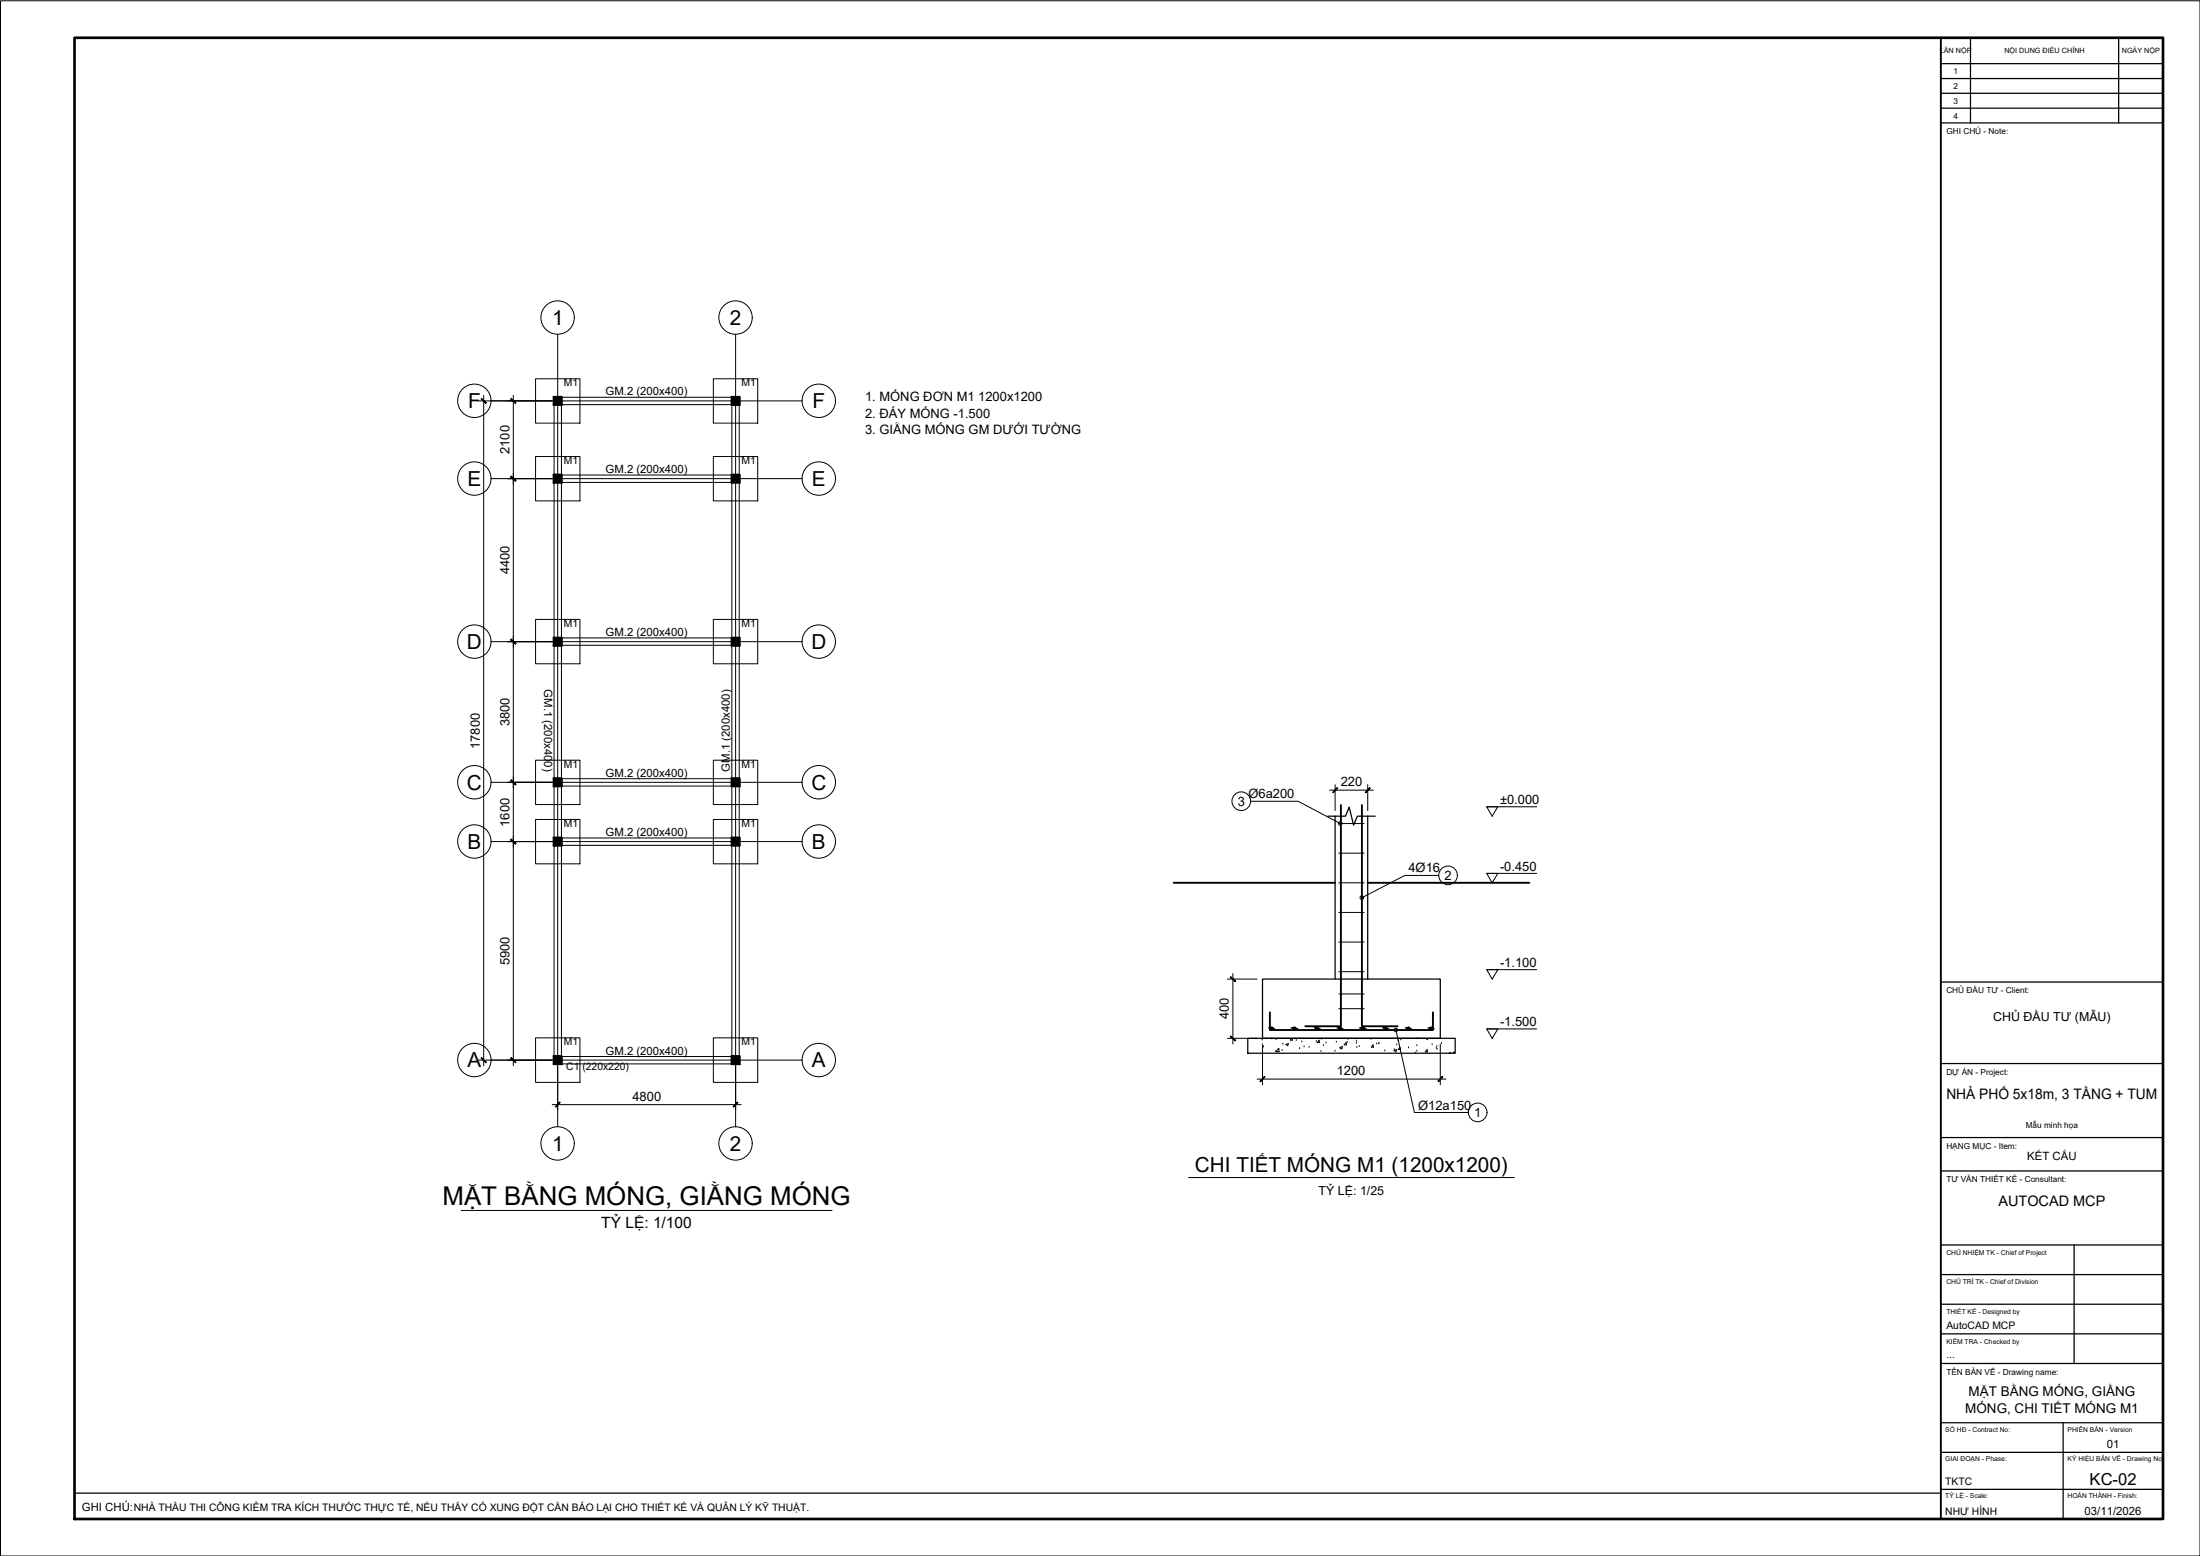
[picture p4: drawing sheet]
<svg xmlns="http://www.w3.org/2000/svg" width="594mm" height="420mm" viewBox="0 0 594 420" stroke-linecap="round" stroke-linejoin="round" font-family="sans-serif">
<!-- layer: S-BEAM -->
<g fill="none" stroke="#000" stroke-width=".27">
<path d="M144.6 102.3h12v12h-12zM149.6 108.2v178.1M150.6 107.3h48M150.6 109.3h48M151.6 108.2v178.1M192.6 102.3h12v12h-12zM197.6 108.2v178.1M199.6 108.2v178.1M144.6 123.3h12v12h-12zM150.6 130.3h48M150.6 128.3h48M192.6 123.3h12v12h-12z"/>
<path d="M144.6 167.3h12v11.9h-12zM150.6 174.2h48M150.6 172.3h48M192.6 167.3h12v11.9h-12zM144.6 205.3h12v12h-12zM150.6 212.3h48M150.6 210.3h48M192.6 205.3h12v12h-12zM144.6 221.3h12v12h-12zM150.6 228.3h48M150.6 226.3h48M192.6 221.3h12v12h-12z"/>
<path d="M144.6 280.2h12v12.1h-12zM150.6 287.3h48M150.6 285.3h48M192.6 280.2h12v12.1h-12z"/>
</g>
<!-- layer: S-COLS -->
<path d="M149.5 107.1h2.2v2.2h-2.2zM197.5 107.1h2.2v2.2h-2.2zM149.5 128.1h2.2v2.2h-2.2zM197.5 128.1h2.2v2.2h-2.2zM149.5 172.2h2.2v2.2h-2.2zM197.5 172.2h2.2v2.2h-2.2zM149.5 210.1h2.2v2.2h-2.2zM197.5 210.1h2.2v2.2h-2.2zM149.5 226.1h2.2v2.2h-2.2zM197.5 226.1h2.2v2.2h-2.2zM149.5 285.2h2.2v2.2h-2.2zM197.5 285.2h2.2v2.2h-2.2z" fill="none" stroke="#000" stroke-width=".51"/>
<!-- layer: S-COLS-PATT -->
<g fill="#000" stroke="#000" stroke-width=".27">
<path d="M149.5 107.1l2.2 2.2v-2.2zM149.5 107.1l2.2 2.2h-2.2z"/>
<path d="M197.5 107.1l2.2 2.2v-2.2zM197.5 107.1l2.2 2.2h-2.2z"/>
<path d="M149.5 128.1l2.2 2.2v-2.2zM149.5 128.1l2.2 2.2h-2.2z"/>
<path d="M197.5 128.1l2.2 2.2v-2.2zM197.5 128.1l2.2 2.2h-2.2z"/>
<path d="M149.5 172.2l2.2 2.2v-2.2zM149.5 172.2l2.2 2.2h-2.2z"/>
<path d="M197.5 172.2l2.2 2.2v-2.2zM197.5 172.2l2.2 2.2h-2.2z"/>
<path d="M149.5 210.1l2.2 2.2v-2.2zM149.5 210.1l2.2 2.2h-2.2z"/>
<path d="M197.5 210.1l2.2 2.2v-2.2zM197.5 210.1l2.2 2.2h-2.2z"/>
<path d="M149.5 226.1l2.2 2.2v-2.2zM149.5 226.1l2.2 2.2h-2.2z"/>
<path d="M197.5 226.1l2.2 2.2v-2.2zM197.5 226.1l2.2 2.2h-2.2z"/>
<path d="M149.5 285.2l2.2 2.2v-2.2zM149.5 285.2l2.2 2.2h-2.2z"/>
<path d="M197.5 285.2l2.2 2.2v-2.2zM197.5 285.2l2.2 2.2h-2.2z"/>
</g>
<!-- layer: S-GRID -->
<path d="M150.6 90.3v213.9M198.6 90.3v213.9M132.6 108.2h84M132.6 129.2h84M132.6 173.3h84M132.6 211.2h84M132.6 227.2h84M132.6 286.3h84" fill="none" stroke="#000" stroke-width=".27"/>
<!-- layer: S-GRID-IDEN -->
<g fill="none" stroke="#000" stroke-width=".27">
<circle cx="150.6" cy="85.7" r="4.5"/>
<circle cx="198.6" cy="85.7" r="4.5"/>
<circle cx="128.1" cy="108.2" r="4.5"/>
<circle cx="221.1" cy="108.2" r="4.5"/>
<circle cx="128.1" cy="129.2" r="4.5"/>
<circle cx="221.1" cy="129.2" r="4.5"/>
<circle cx="128.1" cy="173.2" r="4.5"/>
<circle cx="221.1" cy="173.2" r="4.5"/>
<circle cx="128.1" cy="211.2" r="4.5"/>
<circle cx="221.1" cy="211.2" r="4.5"/>
<circle cx="128.1" cy="227.2" r="4.5"/>
<circle cx="221.1" cy="227.2" r="4.5"/>
<circle cx="128.1" cy="286.2" r="4.5"/>
<circle cx="221.1" cy="286.2" r="4.5"/>
<circle cx="150.6" cy="308.8" r="4.5"/>
<circle cx="198.6" cy="308.8" r="4.5"/>
</g>
<!-- layer: S-ANNO-DIMS -->
<g fill="none" stroke="#000" stroke-width=".27">
<path d="M129.1 108.2h20M130.6 106.8v181M138.6 106.8v181M137.1 129.2h12M137.1 173.3h12M137.1 211.2h12M359 213.4h11.9M360.5 211.9v7M369.3 211.9v7M137.1 227.2h12M331.4 264.4h8M332.9 262.9v19"/>
<path d="M129.1 286.3h20M149.1 298.3h51M150.6 287.8v12M198.6 287.8v12M331.4 280.4h8M339.4 291.4h51.1M340.9 281.9v11M388.9 281.9v11"/>
</g>
<!-- layer: 0 -->
<g fill="#000" stroke="#000" stroke-width=".27">
<path d="M129.9 107.7l1.3 1.2 .1-.1zM129.9 107.7l.2-.1 1.2 1.2z"/>
<path d="M137.9 107.7l1.3 1.2 .1-.1zM137.9 107.7l.2-.1 1.2 1.2z"/>
<path d="M138.1 128.6l-.2 .1 1.4 1.1zM137.9 128.7l1.4 1.1-.1 .1z"/>
<path d="M137.9 128.7l1.3 1.2 .1-.1zM137.9 128.7l.2-.1 1.2 1.2z"/>
<path d="M138.1 172.6l-.2 .1 1.4 1.1zM137.9 172.7l1.4 1.1-.1 .1z"/>
<path d="M137.9 172.7l1.3 1.2 .1-.1zM138.1 172.6l1.2 1.2-1.4-1.1z"/>
<path d="M138.1 210.6l-.2 .1 1.4 1.1zM137.9 210.7l1.4 1.1-.1 .1z"/>
<path d="M137.9 210.7l1.3 1.2 .1-.1zM137.9 210.7l.2-.1 1.2 1.2z"/>
<path d="M361.1 212.7l-1.1 1.3 1.2-1.1zM359.9 213.9l1.2-1.2-1.1 1.3z"/>
<path d="M368.7 213.9l.1 .1 1.1-1.3zM369.9 212.7l.1 .2-1.2 1.1z"/>
<path d="M138.1 226.6l-.2 .1 1.4 1.1zM137.9 226.7l1.4 1.1-.1 .1z"/>
<path d="M137.9 226.7l1.3 1.2 .1-.1zM138.1 226.6l1.2 1.2-1.4-1.1z"/>
<path d="M332.4 279.7l-.2 .2 1.4 1zM332.2 279.9l1.4 1-.1 .2z"/>
<path d="M332.2 263.9l1.3 1.1 .1-.1zM332.2 263.9l.2-.2 1.2 1.2z"/>
<path d="M129.9 285.7l1.4 1.1-1.2-1.2zM129.9 285.7l1.4 1.1-.1 .1z"/>
<path d="M138.1 285.6l-.2 .1 1.4 1.1zM137.9 285.7l1.4 1.1-.1 .1z"/>
<path d="M151.1 297.6l-1 1.3 1.2-1.2zM151.1 297.6l-1 1.3-.1-.1z"/>
<path d="M199.2 297.6l-1.2 1.2 .1 .1zM199.2 297.6l.1 .1-1.2 1.2z"/>
<path d="M341.5 290.7l-1.1 1.4 1.2-1.3zM341.5 290.7l-1.1 1.4-.2-.2z"/>
<path d="M389.5 290.7l-1.2 1.2 .1 .2zM389.5 290.7l.1 .1-1.2 1.3z"/>
</g>
<!-- layer: S-ANNO-TEXT -->
<g fill="none" stroke="#000" stroke-width=".27">
<path d="M337.7 216.4h12.8l11.4 6M388.5 236.4h-9.1l-11.6 6M377 278.1l4.9 22.3h14.7M320.9 318h88M124.6 326.9h100.1"/>
<circle cx="335.2" cy="216.3" r="2.52"/>
<circle cx="361.9" cy="222.4" r=".49"/>
<circle cx="391" cy="236.4" r="2.52"/>
<circle cx="367.7" cy="242.4" r=".49"/>
<circle cx="376.9" cy="278.1" r=".49"/>
<circle cx="399" cy="300.4" r="2.52"/>
</g>
<!-- layer: S-CONC -->
<path d="M358.5 220.4h4.8l1-2.4 1.2 4.8 1-2.4h4.9M360.5 220.4v44M369.3 220.4v44M340.9 264.4h48v16h-48zM336.9 280.4h56.1v4h-56.1z" fill="none" stroke="#000" stroke-width=".34"/>
<!-- layer: S-CONC-PATT -->
<g fill="none" stroke="#000" stroke-width=".27">
<path d="M339.2 280.5h.1M340.8 280.8h.1M341.2 282.7h.1M343.4 280.5h.1M344.6 284h.1M344.6 280.8h.1M345.3 283.1l.1 1-.9-.2zM346.2 283.7h.1M346.4 282h.1M347.2 282l.7-.2-.2 .6zM348.8 280.4l-.4 .4 .6 .1-.1-.5M350 281h.1"/>
<path d="M351 283.2h.1M351.6 281.3h.1M352.1 282.7h.1M353.5 282.8h.1M355.4 281.2h.1M356.2 280.9l.1 .6h-.6zM356.7 283.9h.1M356.8 280.6h.1M357.3 282.3h.1M358.1 281.6h.1M360.5 283.8h.1M360.9 281.4h.1"/>
<path d="M361.8 282.8l.7-.2-.2 .6zM361.9 283.3h.1M363.5 281.5l.1 .7-.6-.1zM363.8 281.5h.1M364 280.6h.1M366.3 281.7h.1M366.3 281.1h.1M366.4 282.8h.1M367 282.6h.1M370.2 280.6h.1M370.8 282.2l.1 .6-.6-.1zM371.7 281.9h.1"/>
<path d="M372.3 281.8h.1M373.9 283.8h.1M376.5 283.5h.1M377.1 283.4l-.1 .6-.6-.3 .8-.3M377.2 282.2h.1M377.5 281.1h.1M378.1 282.8l.1 .6h-.6zM378.3 280.8h.1M380.3 283h.1M382.2 284.4h.1M382.6 283.8h.1M382.6 282.4h.1"/>
<path d="M382.7 280.5h.1M385 280.4l.5 .3 .1-.3M385.4 283.4l.1 .7-.6-.1zM386.7 282.1h.1M387.8 283.1h.1M388 282.6h.1M388.1 283.3h.1M389.3 281.8h.1M391.3 284.4l.5-.2-.1 .2M392.4 284.4l.3-.3v.3"/>
</g>
<!-- layer: S-REBR -->
<g fill="none" stroke="#000" stroke-width=".51">
<path d="M362.1 217.4v59.7h-9.6M367.8 217.4v59.7h9.6M342.9 273.3v4.8h44v-4.8"/>
<circle cx="343.4" cy="277.6" r=".23"/>
<circle cx="349.5" cy="277.6" r=".23"/>
<circle cx="355.7" cy="277.6" r=".23"/>
<circle cx="361.9" cy="277.6" r=".23"/>
<circle cx="368" cy="277.6" r=".23"/>
<circle cx="374.1" cy="277.6" r=".23"/>
<circle cx="380.3" cy="277.6" r=".23"/>
<circle cx="386.5" cy="277.6" r=".23"/>
</g>
<g fill="#000" stroke="#000" stroke-width=".27">
<path d="M343.3 277.5h.3zM343.2 277.5h.4z"/>
<path d="M343.2 277.5l.4 .2zM343.2 277.5l.4 .2z"/>
<path d="M343.2 277.8h.4zM343.2 277.8l.3 .1z"/>
<path d="M343.2 277.7h.4zM343.2 277.7l.4 .1z"/>
<path d="M349.5 277.5h.3zM349.3 277.5h.5z"/>
<path d="M349.3 277.5l.5 .2zM349.3 277.5l.5 .2z"/>
<path d="M349.3 277.8h.5zM349.3 277.8l.3 .1z"/>
<path d="M349.3 277.7h.5zM349.3 277.7l.5 .1z"/>
<path d="M355.7 277.5h.2zM355.5 277.5h.4z"/>
<path d="M355.5 277.5l.5 .2zM355.5 277.5l.5 .2z"/>
<path d="M355.5 277.8h.4zM355.5 277.8l.3 .1z"/>
<path d="M355.5 277.7h.5zM355.5 277.7l.4 .1z"/>
<path d="M361.8 277.5h.2zM361.7 277.5h.3z"/>
<path d="M361.7 277.5l.4 .2zM361.7 277.5l.4 .2z"/>
<path d="M361.7 277.8h.3zM361.7 277.8l.2 .1z"/>
<path d="M361.6 277.7h.5zM361.6 277.7l.4 .1z"/>
<path d="M367.9 277.5h.3zM367.8 277.5h.4z"/>
<path d="M367.8 277.5l.5 .2zM367.8 277.5l.5 .2z"/>
<path d="M367.8 277.8h.4zM367.8 277.8l.3 .1z"/>
<path d="M367.8 277.7h.5zM367.8 277.7l.4 .1z"/>
<path d="M374.1 277.5h.3zM374.1 277.5h.3z"/>
<path d="M374 277.5l.4 .2zM374 277.5l.4 .2z"/>
<path d="M374 277.8h.4zM374 277.8l.2 .1z"/>
<path d="M373.9 277.7h.5zM373.9 277.7l.5 .1z"/>
<path d="M380.3 277.5h.2zM380.1 277.5h.4z"/>
<path d="M380.1 277.5l.4 .2zM380.1 277.5l.4 .2z"/>
<path d="M380.1 277.8h.4zM380.1 277.8l.3 .1z"/>
<path d="M380.1 277.7h.4zM380.1 277.7l.4 .1z"/>
<path d="M386.4 277.5h.2zM386.3 277.5h.3z"/>
<path d="M386.3 277.5l.4 .2zM386.3 277.5l.4 .2z"/>
<path d="M386.3 277.8h.3zM386.3 277.8l.3 .1z"/>
<path d="M386.2 277.7h.5zM386.2 277.7l.4 .1z"/>
</g>
<!-- layer: S-REBR-STIR -->
<path d="M361.5 238.4h6.9M361.5 230.4h6.9M361.5 222.4h6.9M361.5 254.4h6.9M361.5 246.4h6.9M361.5 268.4h6.9M361.5 272.4h6.9M361.5 262.4h6.9" fill="none" stroke="#000" stroke-width=".27"/>
<!-- layer: A-ELEV-OTLN -->
<path d="M316.9 238.4h43.6M369.3 238.4h43.7" fill="none" stroke="#000" stroke-width=".51"/>
<!-- layer: S-ANNO-SYMB -->
<path d="M401.5 217.8h3l-1.6 2.6zM401.5 217.8h13.5M401.5 235.8h3l-1.6 2.6zM401.5 235.8h13.5M401.5 277.8h3l-1.6 2.6zM401.5 261.8h3l-1.6 2.6zM401.5 277.8h13.5M401.5 261.8h13.5" fill="none" stroke="#000" stroke-width=".27"/>
<!-- layer: A-ANNO-TTLB -->
<path d="M.1 .2h594v420h-594z" fill="none" stroke="#000" stroke-width=".27"/>
<path d="M20.1 10.2h564v400h-564z" fill="none" stroke="#000" stroke-width=".72"/>
<path d="M524.1 10.2v400" fill="none" stroke="#000" stroke-width=".51"/>
<g fill="none" stroke="#000" stroke-width=".34">
<path d="M524.1 17.2h60M532.1 10.2v23M572.1 10.2v23M524.1 33.2h60M524.1 21.2h60M524.1 25.2h60M524.1 29.2h60M524.1 265.2h60M524.1 287.2h60M524.1 307.2h60M524.1 316.2h60M524.1 336.2h60"/>
<path d="M560.1 336.2v32M524.1 344.2h60M524.1 352.2h60M524.1 368.2h60M524.1 360.2h60M524.1 384.2h60M524.1 392.2h60M557.1 384.2v26M20.1 403.2h504M524.1 402.2h60"/>
</g>
<text font-size="7" x="119.5" y="325.2">MẶT BẰNG MÓNG, GIẰNG MÓNG</text>
<g font-size="5.6">
<text x="149.1" y="87.8">1</text>
<text x="197.1" y="87.8">2</text>
<text x="126.4" y="110.3">F</text>
<text x="219.4" y="110.3">F</text>
<text x="126.3" y="131.3">E</text>
<text x="219.3" y="131.3">E</text>
<text x="126.1" y="175.3">D</text>
<text x="219.1" y="175.3">D</text>
<text x="126.1" y="213.3">C</text>
<text x="219.1" y="213.3">C</text>
<text x="126.3" y="229.3">B</text>
<text x="219.3" y="229.3">B</text>
<text x="126.3" y="288.2">A</text>
<text x="219.3" y="288.2">A</text>
<text x="149.1" y="310.8">1</text>
<text x="197.1" y="310.8">2</text>
<text x="322.7" y="316.4">CHI TIẾT MÓNG M1 (1200x1200)</text>
</g>
<text font-size="4.5" x="564.3" y="401">KC-02</text>
<text font-size="4.2" x="162.4" y="331.5">TỶ LỆ: 1/100</text>
<g font-size="3.9">
<text x="525.6" y="296.7">NHÀ PHỐ 5x18m, 3 TẦNG + TUM</text>
<text x="539.6" y="325.7">AUTOCAD MCP</text>
</g>
<g font-size="3.6">
<text x="531.6" y="377">MẶT BẰNG MÓNG, GIẰNG</text>
<text x="530.7" y="381.6">MÓNG, CHI TIẾT MÓNG M1</text>
</g>
<g font-size="3.5">
<text x="233.6" y="108.2">1. MÓNG ĐƠN M1 1200x1200</text>
<text x="233.6" y="112.8">2. ĐÁY MÓNG -1.500</text>
<text x="233.6" y="117.3">3. GIẰNG MÓNG GM DƯỚI TƯỜNG</text>
<text x="137.6" y="122.6" transform="rotate(-90 137.6 122.6)">2100</text>
<text x="137.6" y="155.1" transform="rotate(-90 137.6 155.1)">4400</text>
<text x="137.6" y="196.1" transform="rotate(-90 137.6 196.1)">3800</text>
<text x="129.6" y="202.2" transform="rotate(-90 129.6 202.2)">17800</text>
<text x="337.1" y="215.6">Ø6a200</text>
<text x="362" y="212.3">220</text>
<text x="334.2" y="217.6">3</text>
<text x="405.1" y="217.1">±0.000</text>
<text x="137.6" y="223.3" transform="rotate(-90 137.6 223.3)">1600</text>
<text x="380.3" y="235.6">4Ø16</text>
<text x="390.1" y="237.6">2</text>
<text x="405.1" y="235.1">-0.450</text>
<text x="137.6" y="260.6" transform="rotate(-90 137.6 260.6)">5900</text>
<text x="405.1" y="261.1">-1.100</text>
<text x="331.9" y="275.3" transform="rotate(-90 331.9 275.3)">400</text>
<text x="405.1" y="277.1">-1.500</text>
<text x="360.9" y="290.3">1200</text>
<text x="170.8" y="297.2">4800</text>
<text x="383" y="299.6">Ø12a150</text>
<text x="398.1" y="301.6">1</text>
</g>
<g font-size="3.4">
<text x="538.2" y="275.7">CHỦ ĐẦU TƯ (MẪU)</text>
<text x="356.1" y="322.6">TỶ LỆ: 1/25</text>
</g>
<g font-size="3.1">
<text x="163.5" y="106.8">GM.2 (200x400)</text>
<text x="163.5" y="127.8">GM.2 (200x400)</text>
<text x="163.5" y="171.7">GM.2 (200x400)</text>
<text x="146.9" y="186.1" transform="rotate(90 146.9 186.1)">GM.1 (200x400)</text>
<text x="163.5" y="209.8">GM.2 (200x400)</text>
<text x="197.1" y="208.4" transform="rotate(-90 197.1 208.4)">GM.1 (200x400)</text>
<text x="163.5" y="225.8">GM.2 (200x400)</text>
<text x="163.5" y="284.8">GM.2 (200x400)</text>
<text x="547.4" y="313.2">KẾT CẤU</text>
<text x="568.9" y="391">01</text>
<text x="22.1" y="407.9">GHI CHÚ:NHÀ THẦU THI CÔNG KIỂM TRA KÍCH THƯỚC THỰC TẾ, NẾU THẤY CÓ XUNG ĐỘT CẦN BÁO LẠI CHO THIẾT KẾ VÀ QUẢN LÝ KỸ THUẬT.</text>
<text x="562.9" y="409">03/11/2026</text>
</g>
<g font-size="2.8">
<text x="152.2" y="104.3">M1</text>
<text x="200.3" y="104.3">M1</text>
<text x="152.2" y="125.3">M1</text>
<text x="200.3" y="125.3">M1</text>
<text x="152.2" y="169.2">M1</text>
<text x="200.3" y="169.2">M1</text>
<text x="152.2" y="207.3">M1</text>
<text x="200.3" y="207.3">M1</text>
<text x="152.2" y="223.3">M1</text>
<text x="200.3" y="223.3">M1</text>
<text x="152.2" y="282.3">M1</text>
<text x="200.3" y="282.3">M1</text>
<text x="152.9" y="289">C1 (220x220)</text>
<text x="525.6" y="358.8">AutoCAD MCP</text>
<text x="525.6" y="366.8">...</text>
<text x="525.3" y="401">TKTC</text>
<text x="525.3" y="409">NHƯ HÌNH</text>
</g>
<g font-size="2.2">
<text x="527.5" y="20">1</text>
<text x="527.5" y="24">2</text>
<text x="527.5" y="28">3</text>
<text x="527.5" y="32">4</text>
<text x="525.6" y="36.2">GHI CHÚ - Note:</text>
<text x="525.6" y="268.2">CHỦ ĐẦU TƯ - Client:</text>
<text x="525.6" y="290.2">DỰ ÁN - Project:</text>
<text x="547" y="304.7">Mẫu minh họa</text>
<text x="525.6" y="310.2">HẠNG MỤC - Item:</text>
<text x="525.6" y="319.2">TƯ VẤN THIẾT KẾ - Consultant:</text>
<text x="525.6" y="371.2">TÊN BẢN VẼ - Drawing name:</text>
</g>
<g font-size="2">
<text x="523.8" y="14.4">LẦN NỘP</text>
<text x="541.2" y="14.4">NỘI DUNG ĐIỀU CHỈNH</text>
<text x="573" y="14.4">NGÀY NỘP</text>
</g>
<g font-size="1.8">
<text x="525.6" y="338.8">CHỦ NHIỆM TK - Chief of Project</text>
<text x="525.6" y="346.8">CHỦ TRÌ TK - Chief of Division</text>
<text x="525.6" y="354.8">THIẾT KẾ - Designed by</text>
<text x="525.6" y="362.8">KIỂM TRA - Checked by</text>
<text x="525.3" y="386.6">SỐ HĐ - Contract No:</text>
<text x="558.3" y="386.6">PHIÊN BẢN - Version</text>
<text x="525.3" y="394.6">GIAI ĐOẠN - Phase:</text>
<text x="558.3" y="394.6">KÝ HIỆU BẢN VẼ - Drawing No</text>
<text x="525.3" y="404.6">TỶ LỆ - Scale:</text>
<text x="558.3" y="404.6">HOÀN THÀNH - Finish:</text>
</g>
</svg>
